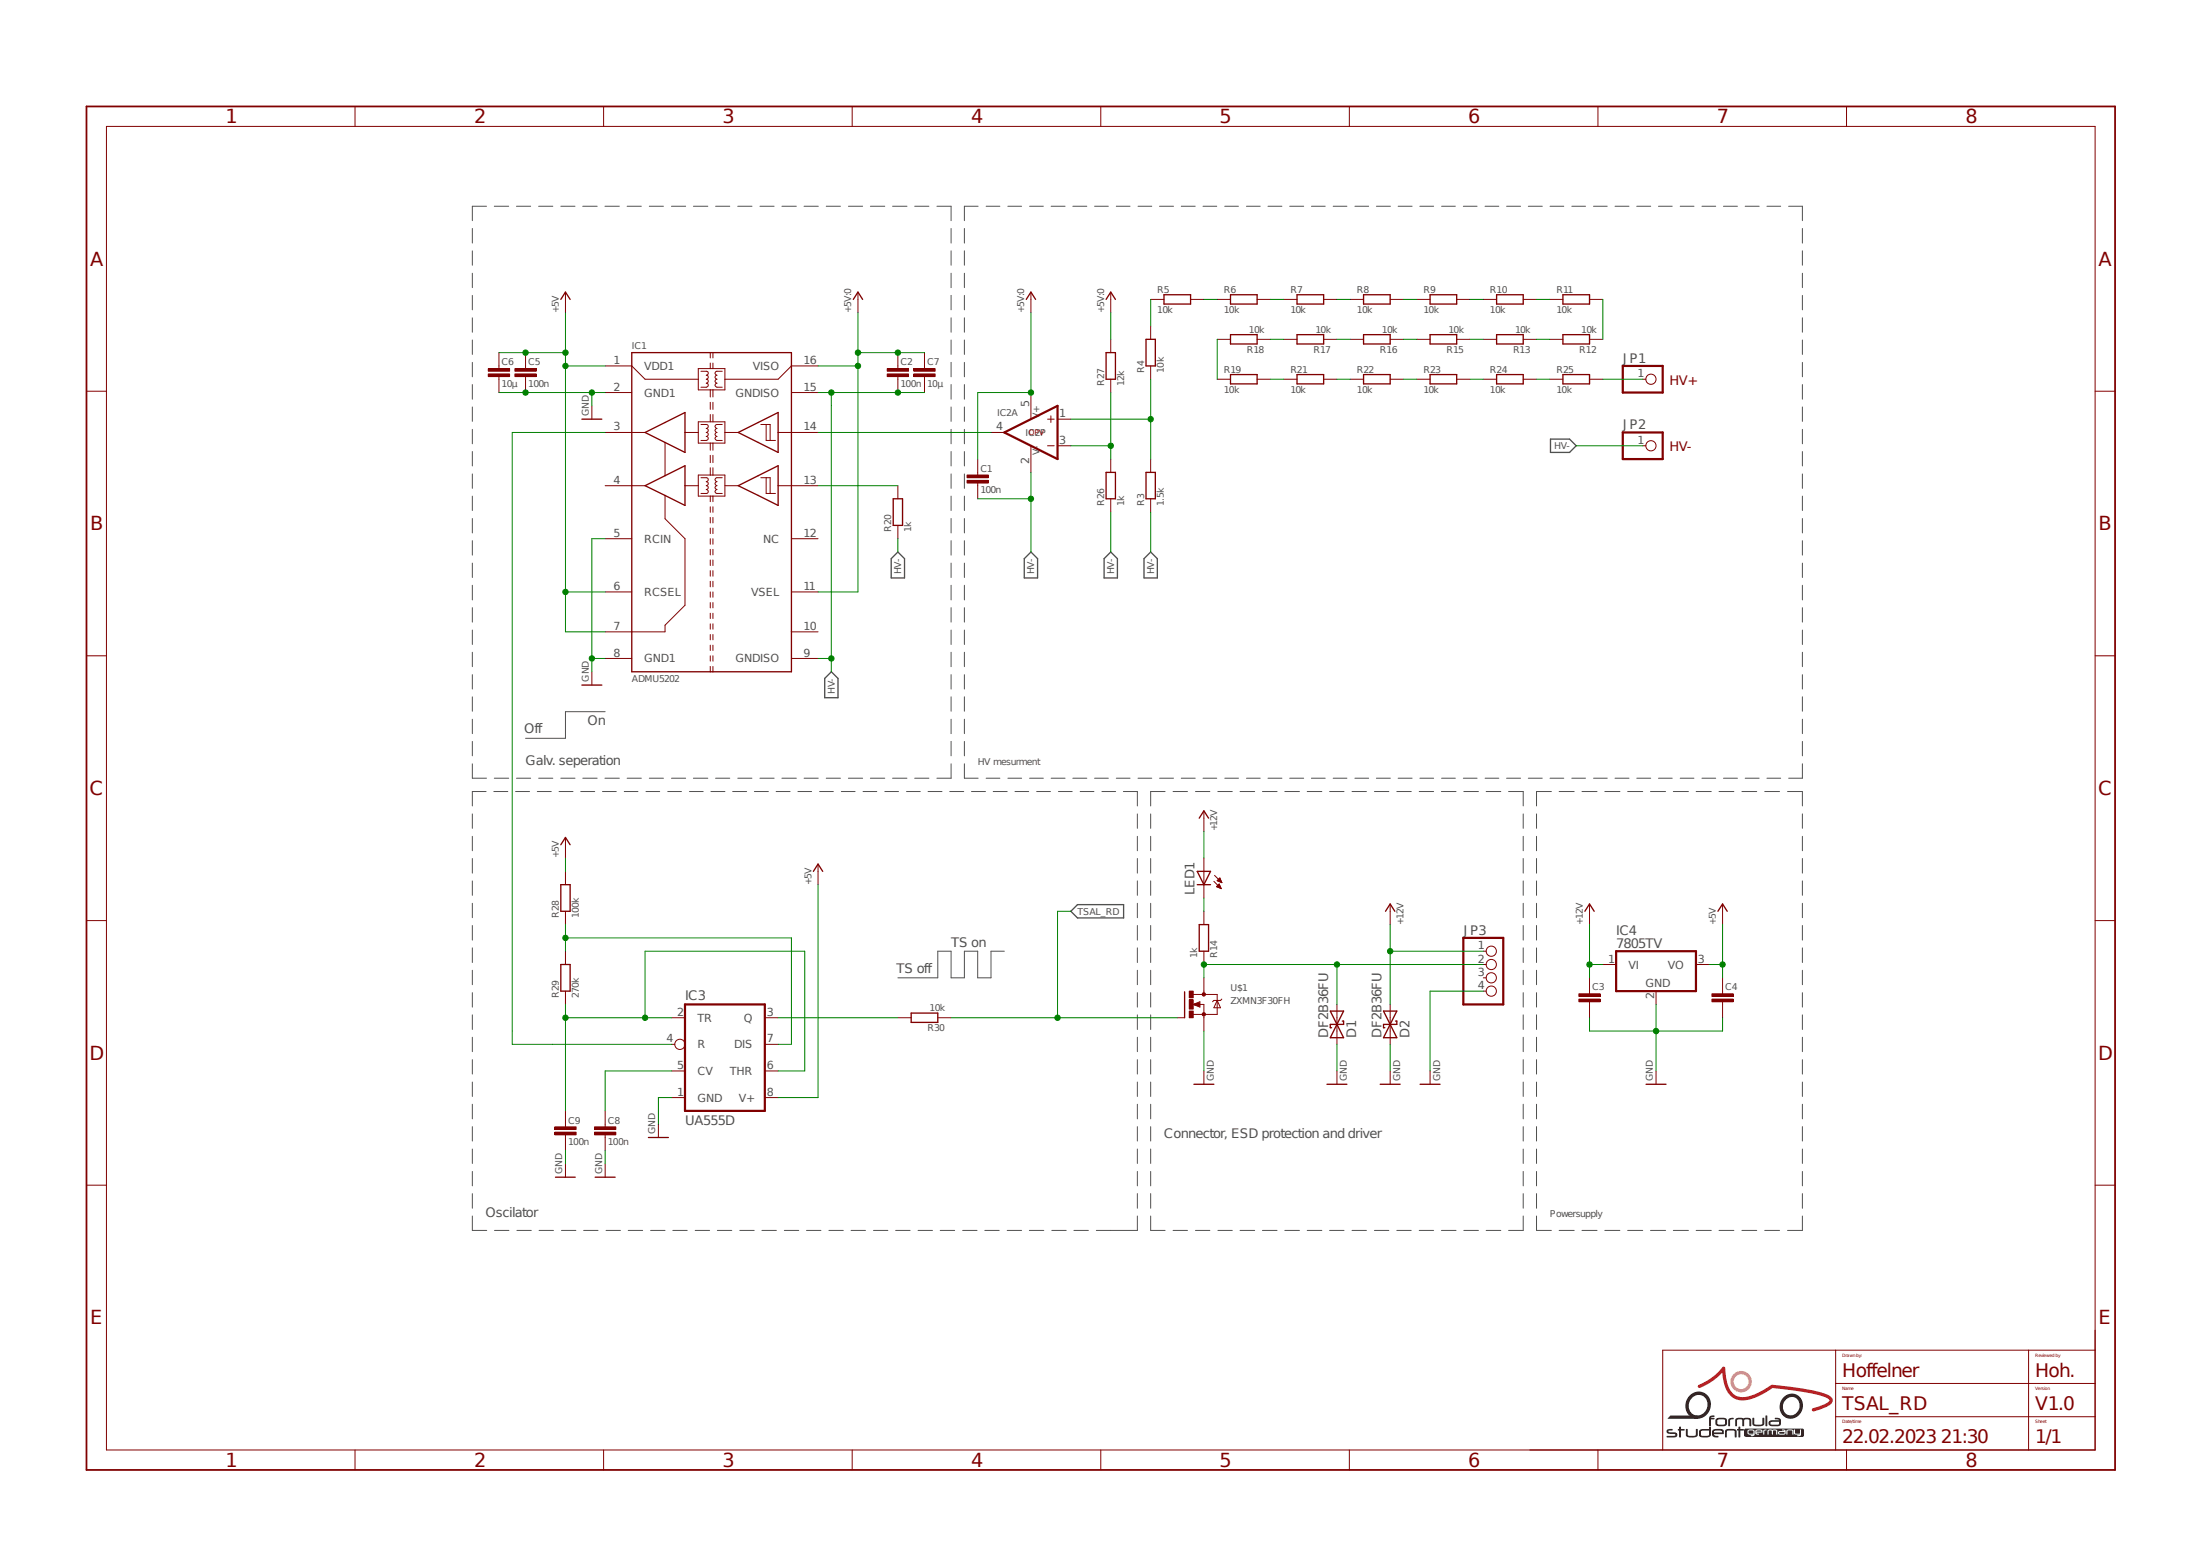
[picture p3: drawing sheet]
<svg xmlns="http://www.w3.org/2000/svg" width="420mm" height="297mm" viewBox="0 0 420 297" stroke-linecap="round" stroke-linejoin="round" font-family="sans-serif">
<path d="M16 20l388.2 261.1M404.2 20l-388.2 261.1" fill="none" stroke="#fff" stroke-width=".19"/>
<g fill="none" stroke="#505050" stroke-width=".19">
<path d="M92.9 39.4h-2.7v2.7M94.4 39.4h2.7M98.6 39.4h2.7M102.8 39.4h2.7M107.1 39.4h2.7M111.3 39.4h2.7M115.5 39.4h2.7M119.7 39.4h2.7M124 39.4h2.7M128.2 39.4h2.7M132.4 39.4h2.7M136.6 39.4h2.7"/>
<path d="M140.8 39.4h2.8M145.1 39.4h2.7M149.3 39.4h2.7M153.5 39.4h2.7M157.7 39.4h2.7M162 39.4h2.7M166.2 39.4h2.7M170.4 39.4h2.7M174.6 39.4h2.7M178.9 39.4h2.7v2.7M186.7 39.4h-2.6v2.7M188.3 39.4h2.6"/>
<path d="M192.4 39.4h2.6M196.6 39.4h2.6M200.7 39.4h2.6M204.8 39.4h2.7M209 39.4h2.6M213.1 39.4h2.6M217.3 39.4h2.6M221.4 39.4h2.6M225.5 39.4h2.7M229.7 39.4h2.6M233.8 39.4h2.6M238 39.4h2.6"/>
<path d="M242.1 39.4h2.6M246.2 39.4h2.7M250.4 39.4h2.6M254.5 39.4h2.6M258.7 39.4h2.6M262.8 39.4h2.6M266.9 39.4h2.7M271.1 39.4h2.6M275.2 39.4h2.6M279.4 39.4h2.6M283.5 39.4h2.6M287.6 39.4h2.7"/>
<path d="M291.8 39.4h2.6M295.9 39.4h2.6M300.1 39.4h2.6M304.2 39.4h2.6M308.3 39.4h2.7M312.5 39.4h2.6M316.6 39.4h2.6M320.8 39.4h2.6M324.9 39.4h2.6M329 39.4h2.7M333.2 39.4h2.6M337.3 39.4h2.6"/>
<path d="M341.5 39.4h2.6v2.7M90.2 43.6v2.8M90.2 47.9v2.7M90.2 52.2v2.7M90.2 56.4v2.7M181.6 43.6v2.8M181.6 47.9v2.7M181.6 52.2v2.7M181.6 56.4v2.7M184.1 43.6v2.8M184.1 47.9v2.7M184.1 52.2v2.7"/>
<path d="M184.1 56.4v2.7M344.1 43.6v2.8M344.1 47.9v2.7M344.1 52.2v2.7M344.1 56.4v2.7M90.2 60.7v2.7M90.2 64.9v2.7M90.2 69.2v2.7M90.2 73.4v2.8M90.2 77.7v2.7M181.6 60.7v2.7M181.6 64.9v2.7"/>
<path d="M181.6 69.2v2.7M181.6 73.4v2.8M181.6 77.7v2.7M184.1 60.7v2.7M184.1 64.9v2.7M184.1 69.2v2.7M184.1 73.4v2.8M184.1 77.7v2.7M344.1 60.7v2.7M344.1 64.9v2.7M344.1 69.2v2.7M344.1 73.4v2.8"/>
<path d="M344.1 77.7v2.7M90.2 82v2.7M90.2 86.2v2.7M90.2 90.5v2.7M90.2 94.7v2.8M90.2 99v2.7M181.6 82v2.7M181.6 86.2v2.7M181.6 90.5v2.7M181.6 94.7v2.8M181.6 99v2.7M184.1 82v2.7"/>
<path d="M184.1 86.2v2.7M184.1 90.5v2.7M184.1 94.7v2.8M184.1 99v2.7M344.1 82v2.7M344.1 86.2v2.7M344.1 90.5v2.7M344.1 94.7v2.8M344.1 99v2.7M90.2 103.2v2.8M90.2 107.5v2.7M90.2 111.7v2.8"/>
<path d="M90.2 116v2.7M181.6 103.2v2.8M181.6 107.5v2.7M181.6 111.7v2.8M181.6 116v2.7M184.1 103.2v2.8M184.1 107.5v2.7M184.1 111.7v2.8M184.1 116v2.7M344.1 103.2v2.8M344.1 107.5v2.7M344.1 111.7v2.8"/>
<path d="M344.1 116v2.7M90.2 120.3v2.7M90.2 124.5v2.8M90.2 128.8v2.7M90.2 133v2.8M90.2 137.3v2.7M115.5 135.8h-7.5v5.1h-7.7M181.6 120.3v2.7M181.6 124.5v2.8M181.6 128.8v2.7M181.6 133v2.8M181.6 137.3v2.7"/>
<path d="M184.1 120.3v2.7M184.1 124.5v2.8M184.1 128.8v2.7M184.1 133v2.8M184.1 137.3v2.7M344.1 120.3v2.7M344.1 124.5v2.8M344.1 128.8v2.7M344.1 133v2.8M344.1 137.3v2.7M90.2 145.8v2.7h2.7M90.2 141.5v2.8"/>
<path d="M90.2 155.4v2.7M90.2 159.6v2.8M92.8 151.1h-2.6v2.7M94.3 151.1h2.6M94.4 148.5h2.7M98.4 151.1h2.7M98.6 148.5h2.7M102.6 151.1h2.6M102.8 148.5h2.7M106.7 151.1h2.7M107.1 148.5h2.7M110.9 151.1h2.6"/>
<path d="M111.3 148.5h2.7M115 151.1h2.6M115.5 148.5h2.7M119.2 151.1h2.6M119.7 148.5h2.7M123.3 151.1h2.6M124 148.5h2.7M127.5 151.1h2.6M128.2 148.5h2.7M131.6 151.1h2.6M132.4 148.5h2.7M135.7 151.1h2.7"/>
<path d="M136.6 148.5h2.7M139.9 151.1h2.6M140.8 148.5h2.8M144 151.1h2.7M145.1 148.5h2.7M148.2 151.1h2.6M149.3 148.5h2.7M152.3 151.1h2.6M153.5 148.5h2.7M156.5 151.1h2.6M157.7 148.5h2.7M160.6 151.1h2.6"/>
<path d="M162 148.5h2.7M164.8 151.1h2.6M166.2 148.5h2.7M168.9 151.1h2.6M170.4 148.5h2.7M173.1 151.1h2.6M174.6 148.5h2.7M177.2 151.1h2.6M181.3 151.1h2.7M181.6 145.8v2.7h-2.7M181.6 141.5v2.8M184.1 141.5v2.8"/>
<path d="M184.1 145.8v2.7h2.6M185.5 151.1h2.6M188.3 148.5h2.6M189.6 151.1h2.7M192.4 148.5h2.6M193.8 151.1h2.6M196.6 148.5h2.6M197.9 151.1h2.6M200.7 148.5h2.6M202.1 151.1h2.6M204.8 148.5h2.7M206.2 151.1h2.6"/>
<path d="M209 148.5h2.6M210.4 151.1h2.6M213.1 148.5h2.6M214.5 151.1h2.6v2.7M217.1 155.4v2.7M217.1 159.6v2.8M217.3 148.5h2.6M219.7 155.4v2.7M219.7 159.6v2.8M221.4 148.5h2.6M222.4 151.1h-2.7v2.7M223.9 151.1h2.8"/>
<path d="M225.5 148.5h2.7M228.2 151.1h2.8M229.7 148.5h2.6M232.5 151.1h2.7M233.8 148.5h2.6M236.7 151.1h2.8M238 148.5h2.6M241 151.1h2.8M242.1 148.5h2.6M245.3 151.1h2.8M246.2 148.5h2.7M249.6 151.1h2.7"/>
<path d="M250.4 148.5h2.6M253.8 151.1h2.8M254.5 148.5h2.6M258.1 151.1h2.8M258.7 148.5h2.6M262.4 151.1h2.7M262.8 148.5h2.6M266.7 151.1h2.7M266.9 148.5h2.7M270.9 151.1h2.8M271.1 148.5h2.6M275.2 151.1h2.8"/>
<path d="M275.2 148.5h2.6M279.4 148.5h2.6M279.4 151.1h2.8M283.5 148.5h2.6M283.7 151.1h2.8M287.6 148.5h2.7M288 151.1h2.8v2.7M290.8 155.4v2.7M290.8 159.6v2.8M291.8 148.5h2.6M293.3 155.4v2.7M293.3 159.6v2.8"/>
<path d="M295.9 148.5h2.6M296.2 151.1h-2.9v2.7M297.6 151.1h2.9M300.1 148.5h2.6M302 151.1h2.9M304.2 148.5h2.6M306.4 151.1h2.8M308.3 148.5h2.7M310.7 151.1h2.9M312.5 148.5h2.6M315.1 151.1h2.9M316.6 148.5h2.6"/>
<path d="M319.4 151.1h2.9M320.8 148.5h2.6M323.8 151.1h2.9M324.9 148.5h2.6M328.2 151.1h2.8M329 148.5h2.7M332.5 151.1h2.9M333.2 148.5h2.6M336.9 151.1h2.8M337.3 148.5h2.6M341.2 151.1h2.9v2.7M344.1 145.8v2.7h-2.6"/>
<path d="M344.1 141.5v2.8M344.1 155.4v2.7M344.1 159.6v2.8M90.2 163.9v2.8M90.2 168.1v2.8M90.2 172.4v2.8M90.2 176.7v2.8M217.1 163.9v2.8M217.1 168.1v2.8M217.1 172.4v2.8M217.1 176.7v2.8M219.7 163.9v2.8"/>
<path d="M219.7 168.1v2.8M219.7 172.4v2.8M219.7 176.7v2.8M290.8 163.9v2.8M290.8 168.1v2.8M290.8 172.4v2.8M290.8 176.7v2.8M293.3 163.9v2.8M293.3 168.1v2.8M293.3 172.4v2.8M293.3 176.7v2.8M344.1 163.9v2.8"/>
<path d="M344.1 168.1v2.8M344.1 172.4v2.8M344.1 176.7v2.8M90.2 180.9v2.8M90.2 185.2v2.8M90.2 189.5v2.7M90.2 193.7v2.8M90.2 198v2.7M191.7 181.6h-2.5v5h-2.6v-5h-2.5v5h-2.5v-5h-2.6v5h-7.6M217.1 180.9v2.8M217.1 185.2v2.8M217.1 189.5v2.7"/>
<path d="M217.1 193.7v2.8M217.1 198v2.7M219.7 180.9v2.8M219.7 185.2v2.8M219.7 189.5v2.7M219.7 193.7v2.8M219.7 198v2.7M290.8 180.9v2.8M290.8 185.2v2.8M290.8 189.5v2.7M290.8 193.7v2.8M290.8 198v2.7"/>
<path d="M293.3 180.9v2.8M293.3 185.2v2.8M293.3 189.5v2.7M293.3 193.7v2.8M293.3 198v2.7M344.1 180.9v2.8M344.1 185.2v2.8M344.1 189.5v2.7M344.1 193.7v2.8M344.1 198v2.7M90.2 202.3v2.7M90.2 206.5v2.8"/>
<path d="M90.2 210.8v2.8M90.2 215.1v2.7M90.2 219.3v2.8M217.1 202.3v2.7M217.1 206.5v2.8M217.1 210.8v2.8M217.1 215.1v2.7M217.1 219.3v2.8M219.7 202.3v2.7M219.7 206.5v2.8M219.7 210.8v2.8M219.7 215.1v2.7"/>
<path d="M219.7 219.3v2.8M290.8 202.3v2.7M290.8 206.5v2.8M290.8 210.8v2.8M290.8 215.1v2.7M290.8 219.3v2.8M293.3 202.3v2.7M293.3 206.5v2.8M293.3 210.8v2.8M293.3 215.1v2.7M293.3 219.3v2.8M344.1 202.3v2.7"/>
<path d="M344.1 206.5v2.8M344.1 210.8v2.8M344.1 215.1v2.7M344.1 219.3v2.8M90.2 223.6v2.8M90.2 227.8v2.8M90.2 232.1v2.8h2.7M94.4 234.9h2.8M98.7 234.9h2.7M102.9 234.9h2.8M107.2 234.9h2.7M111.4 234.9h2.8"/>
<path d="M115.7 234.9h2.7M119.9 234.9h2.8M124.2 234.9h2.8M128.4 234.9h2.8M132.7 234.9h2.8M136.9 234.9h2.8M141.2 234.9h2.8M145.5 234.9h2.7M149.7 234.9h2.8M154 234.9h2.7M158.2 234.9h2.8M162.5 234.9h2.7"/>
<path d="M166.8 234.9h2.7M171 234.9h2.7M175.3 234.9h2.7M179.5 234.9h2.7M183.8 234.9h2.7M188 234.9h2.8M192.3 234.9h2.7M196.5 234.9h2.8M200.8 234.9h2.7M205 234.9h2.8M217.1 232.1v2.8h-7.8M217.1 223.6v2.8"/>
<path d="M217.1 227.8v2.8M219.7 232.1v2.8h2.7M219.7 223.6v2.8M219.7 227.8v2.8M223.9 234.9h2.8M228.2 234.9h2.8M232.5 234.9h2.7M236.7 234.9h2.8M241 234.9h2.8M245.3 234.9h2.8M249.6 234.9h2.7M253.8 234.9h2.8"/>
<path d="M258.1 234.9h2.8M262.4 234.9h2.7M266.7 234.9h2.7M270.9 234.9h2.8M275.2 234.9h2.8M279.4 234.9h2.8M283.7 234.9h2.8M290.8 223.6v2.8M290.8 227.8v2.8M290.8 232.1v2.8h-2.8M293.3 232.1v2.8h2.9M293.3 223.6v2.8"/>
<path d="M293.3 227.8v2.8M297.6 234.9h2.9M302 234.9h2.9M306.4 234.9h2.8M310.7 234.9h2.9M315.1 234.9h2.9M319.4 234.9h2.9M323.8 234.9h2.9M328.2 234.9h2.8M332.5 234.9h2.9M336.9 234.9h2.8M344.1 223.6v2.8"/>
<path d="M344.1 227.8v2.8M344.1 232.1v2.8h-2.9"/>
</g>
<path d="M296 83.8h3.6l1.3 1.3-1.3 1.3h-3.6zM171.4 105.4l1.3 1.2v3.7h-2.6v-3.7zM196.8 105.4l1.3 1.2v3.7h-2.6v-3.7zM212 105.4l1.3 1.2v3.7h-2.5v-3.7zM218.4 106.6l1.3-1.2 1.2 1.2v3.7h-2.5zM157.4 129.5l1.3-1.3 1.3 1.3v3.7h-2.6zM204.4 173.9l1.3-1.2h8.8v2.5h-8.8z" fill="none" stroke="#505050" stroke-width=".25"/>
<g fill="none" stroke="#800000" stroke-width=".19">
<path d="M20.3 24.1h379.7v252.7h-379.7zM67.8 20.3v3.8M115.2 20.3v3.8M162.7 20.3v3.8M210.1 20.3v3.8M257.6 20.3v3.8M305.1 20.3v3.8M352.5 20.3v3.8M219.7 57.1h2.5M227.3 57.1h2.5M232.4 57.1h2.5M240 57.1h2.5"/>
<path d="M245.1 57.1h2.5M252.7 57.1h2.5M257.8 57.1h2.5M265.4 57.1h2.5M270.5 57.1h2.5M278.1 57.1h2.5M283.2 57.1h2.5M290.8 57.1h2.5M295.8 57.1h2.6M303.4 57.1h2.6M16.5 74.7h3.8M115.5 69.8h5.1l2.5 2.6h10.2"/>
<path d="M115.5 74.9h5.1M133.3 70.4h5.1v4h-5.1zM133.8 70.9h1.2a.4 .4 0 0 1 .2 .4 .4 .4 0 0 1-.4 .3l.2 .1a.4 .4 0 0 1 .2 .4 .4 .4 0 0 1-.4 .3h.2a.4 .4 0 0 1 .2 .5 .4 .4 0 0 1-.4 .3h.2a.4 .4 0 0 1 .2 .4 .4 .4 0 0 1-.4 .3h-1M135.6 67.3v1M135.6 69.3v1.1M135.6 74.4v1.4M135.6 76.8v1.3M135.6 79.1v1.4M136.1 67.3v1M136.1 69.3v1.1M136.1 74.4v1.4M136.1 76.8v1.3"/>
<path d="M136.1 79.1v1.4M137.9 70.9h-1l-.3 .1a.41 .41 0 0 0 .3 .6l-.3 .2a.41 .41 0 0 0 .3 .6l-.3 .2a.41 .41 0 0 0 .3 .6l-.3 .1a.41 .41 0 0 0 .3 .6h1M151.1 74.9h5.1M156.2 69.8h-5.1l-2.6 2.6h-10.1M200.6 79.4v1.2M219.7 62.2v2.6M219.7 69.8v2.6M283.2 64.8h2.5M290.8 64.8h2.5M295.8 64.8h2.6M303.4 64.8h2.6M400 74.7h3.8"/>
<path d="M115.5 82.5h7.6M115.5 92.7h7.6M127 94.6v4.4l3.8 3.8v12.7l-3.8 3.8v1.3h-11.5M127 84.5v6.3M130.8 82.5h2.5M130.8 92.7h2.5M133.3 80.5h5.1v4.1h-5.1zM133.3 90.7h5.1v4h-5.1zM133.8 81l1.2 .1a.4 .4 0 0 1 .2 .4 .4 .4 0 0 1-.4 .3h.2a.4 .4 0 0 1 .2 .5 .4 .4 0 0 1-.4 .2l.2 .1a.4 .4 0 0 1 .2 .4 .4 .4 0 0 1-.4 .3l.2 .1a.4 .4 0 0 1 .2 .4 .4 .4 0 0 1-.4 .3h-1M133.8 91.2h1.2a.4 .4 0 0 1 .2 .5 .4 .4 0 0 1-.4 .2l.2 .1a.4 .4 0 0 1 .2 .4 .4 .4 0 0 1-.4 .3l.2 .1a.37 .37 0 0 1 .2 .4 .37 .37 0 0 1-.4 .2 .39 .39 0 0 1 .4 .3 .39 .39 0 0 1-.2 .4l-1.2 .1M135.6 84.6v1.3M135.6 86.9v1.4"/>
<path d="M135.6 89.3v1.4M135.6 94.7v1.1M135.6 96.7v1.1M135.6 98.8v1M136.1 84.6v1.3M136.1 86.9v1.4M136.1 89.3v1.4M136.1 94.7v1.1M136.1 96.7v1.1M136.1 98.8v1M137.9 81h-1l-.3 .2a.41 .41 0 0 0 .3 .6l-.3 .2a.41 .41 0 0 0 .3 .5l-.3 .2a.41 .41 0 0 0 .3 .6l-.3 .2a.41 .41 0 0 0 .3 .6h1M137.9 91.2h-1l-.3 .2a.41 .41 0 0 0 .3 .5l-.3 .2a.41 .41 0 0 0 .3 .6l-.4 .3 .4 .4a.4 .4 0 0 0-.4 .3 .4 .4 0 0 0 .2 .4l1.2 .1"/>
<path d="M138.4 82.5h2.5M138.4 92.7h2.5M145.2 81h1.8v3.1M145.2 91.2h1.8v3M146.3 81v3.1h1.7M146.3 91.2v3h1.7M148.5 82.5h7.7M148.5 92.7h7.7M189.2 82.5h2.5M200 80h1.3M200 85.1h1.3M201.9 80h2.5"/>
<path d="M201.9 85.1h2.5M219.7 87.6v2.6M219.7 95.2v2.5M115.5 102.8h5.1M115.5 113h5.1M135.6 100.8v1.1M135.6 102.8v1.1M135.6 104.9v1M135.6 106.9v1M135.6 108.9v1.1M135.6 111v1M135.6 113v1"/>
<path d="M135.6 115v1M135.6 117.1v1M135.6 119.1v1M136.1 100.8v1.1M136.1 102.8v1.1M136.1 104.9v1M136.1 106.9v1M136.1 108.9v1.1M136.1 111v1M136.1 113v1M136.1 115v1M136.1 117.1v1"/>
<path d="M136.1 119.1v1M151.1 102.8h5.1M151.1 113h5.1M16.5 125.2h3.8M115.5 125.7h5.1M135.6 121.1v1M135.6 123.1v1.1M135.6 125.2v1M135.6 127.2v1M136.1 121.1v1M136.1 123.1v1.1M136.1 125.2v1"/>
<path d="M136.1 127.2v1M151.1 120.6h5.1M151.1 125.7h5.1M400 125.2h3.8M16.5 175.7h3.8M229.8 173.9v2.6M400 175.7h3.8M224.7 194.3h1.4M227.8 189.8h4.6v3.8h-4.6M227.8 191.7l1.3-.5v1zM228.9 191.7h.9v2.6M229.8 181.6v2.5"/>
<path d="M229.8 189.2v.6M232.4 191l.6 1.4h-1.3zM233.3 190.7l-.3 .3h-1.3l-.2 .2M16.5 226.2h3.8M400 226.2h3.8M350.4 257.7v19.1M387.3 257.7v19.1M400 257.7h-82.6v19.1M67.8 276.8v3.8M115.2 276.8v3.8M162.7 276.8v3.8M210.1 276.8v3.8"/>
<path d="M257.6 276.8v3.8M305.1 276.8v3.8M350.4 270.4h49.6M350.4 264.1h49.6M352.5 276.8v3.8"/>
</g>
<path d="M16.5 20.3h387.3v260.3h-387.3zM228.9 191.5l-.8 .2 .8 .3v-.3h-.2" fill="none" stroke="#800000" stroke-width=".34"/>
<g fill="none" stroke="#800000" stroke-width=".25">
<path d="M222.2 56.3h5.1v1.7h-5.1zM234.9 56.3h5.1v1.7h-5.1zM247.6 56.3h5.1v1.7h-5.1zM260.3 56.3h5.1v1.7h-5.1zM273 56.3h5.1v1.7h-5.1zM285.7 56.3h5.1v1.7h-5.1zM298.4 56.3h5v1.7h-5zM120.6 67.3h30.5v60.9h-30.5zM218.8 64.8h1.8v5h-1.8zM285.7 63.9h5.1v1.8h-5.1zM298.4 63.9h5v1.8h-5zM123.1 82.5l7.7-3.8v7.7z"/>
<path d="M123.1 92.7l7.7-3.8v7.6zM140.9 82.5l7.6-3.8v7.7zM140.9 92.7l7.6-3.8v7.6zM218.8 90.2h1.8v5h-1.8zM228.9 176.5h1.8v5.1h-1.8zM226.1 189.3v5"/>
</g>
<path d="M191.7 82.5l10.2-5v10.1z" fill="none" stroke="#800000" stroke-width=".42"/>
<path d="M229.6 193.4h.4l.2 .2-.2 .2h-.4z" fill-rule="evenodd" fill="#800000"/>
<path d="M229.6 193.4h.4l.2 .2-.2 .2h-.4z" fill="none" stroke="#800000" stroke-width=".19"/>
<path d="M229.6 189.6h.4l.2 .2-.2 .2-.2 .2-.2-.2z" fill-rule="evenodd" fill="#800000"/>
<path d="M229.6 189.6h.4l.2 .2-.2 .2-.2 .2-.2-.2z" fill="none" stroke="#800000" stroke-width=".19"/>
<path d="M227 193h.8v1.3h-.8z" fill-rule="evenodd" fill="#800000"/>
<path d="M227 193h.8v1.3h-.8z" fill="none" stroke="#800000" stroke-width=".19"/>
<path d="M227 189.2h.8v1.3h-.8z" fill-rule="evenodd" fill="#800000"/>
<path d="M227 189.2h.8v1.3h-.8z" fill="none" stroke="#800000" stroke-width=".19"/>
<path d="M227 190.8h.8v1.8h-.8z" fill-rule="evenodd" fill="#800000"/>
<g fill="none" stroke="#800000" stroke-width=".19">
<path d="M196.8 74.9v5.1M232.4 64.8h2.5M232.4 72.4h2.5M240 64.8h2.5M240 72.4h2.5M245.1 64.8h2.5M252.7 64.8h2.5M257.8 64.8h2.5M265.4 64.8h2.5M270.5 64.8h2.5M278.1 64.8h2.5M186.6 90.2v.5"/>
<path d="M186.6 92.2v.5M196.8 85.1v5.1M229.8 163.8v7.6M231.7 168.2l1.4 1.4M231.9 167.1l1.4 1.4M232.2 169.2l.5-.5 .4 .9M232.2 169.2l.9 .4M232.2 169.2h.8M232.3 169.2h.6M232.4 168.1l.5-.5 .4 .9M232.4 168.1l.9 .4M232.4 168.1h.7"/>
<path d="M232.4 169.1h.5M232.5 168h.5M232.5 169.3h.5M232.5 169h.3M232.5 168.2h.6M232.5 167.9h.5M232.6 168.9h.2M232.6 167.8h.4M232.7 169.4h.3M232.7 168.8h.1M232.7 167.7h.2M232.7 168.3h.5"/>
<path d="M232.8 167.6h.1M232.9 169.5h.2M233 168.4h.2M233.1 169.6h.1M233.2 168.4h.1M227 190.8h.8v1.8h-.8zM229.8 186.6v2.6M229.8 194.3v2.5"/>
</g>
<path d="M234.9 63.9h5.1v1.8h-5.1zM234.9 71.5h5.1v1.8h-5.1zM247.6 63.9h5.1v1.8h-5.1zM260.3 63.9h5.1v1.8h-5.1zM273 63.9h5.1v1.8h-5.1zM228.6 166.3h2.5l-1.3 2.6zM228.6 168.9h2.5" fill="none" stroke="#800000" stroke-width=".25"/>
<path d="M184.6 91.7h4.1v.5h-4.1z" fill-rule="evenodd" fill="#800000"/>
<path d="M184.6 91.7h4.1v.5h-4.1z" fill="none" stroke="#800000" stroke-width=".19"/>
<path d="M184.6 90.7h4.1v.5h-4.1z" fill-rule="evenodd" fill="#800000"/>
<path d="M171.4 69.8v.6M171.4 71.9v.5M184.6 90.7h4.1v.5h-4.1zM186.6 87.6v2.6M186.6 92.7v2.5" fill="none" stroke="#800000" stroke-width=".19"/>
<path d="M169.4 71.4h4v.5h-4z" fill-rule="evenodd" fill="#800000"/>
<path d="M169.4 71.4h4v.5h-4z" fill="none" stroke="#800000" stroke-width=".19"/>
<path d="M169.4 70.4h4v.5h-4z" fill-rule="evenodd" fill="#800000"/>
<path d="M169.4 70.4h4v.5h-4zM171.4 67.3v2.5M171.4 72.4v2.5M171.4 92.7v2.5M171.4 100.3v2.5M303.4 189.2v.5M303.4 191.2v.5M229.8 204.4v2.6" fill="none" stroke="#800000" stroke-width=".19"/>
<path d="M170.5 95.2h1.8v5.1h-1.8zM227.9 207h3.8" fill="none" stroke="#800000" stroke-width=".25"/>
<path d="M301.4 190.7h4.1v.5h-4.1z" fill-rule="evenodd" fill="#800000"/>
<path d="M301.4 190.7h4.1v.5h-4.1z" fill="none" stroke="#800000" stroke-width=".19"/>
<path d="M301.4 189.7h4.1v.5h-4.1z" fill-rule="evenodd" fill="#800000"/>
<path d="M301.4 189.7h4.1v.5h-4.1zM303.4 186.6v2.6M303.4 191.7v2.6M328.8 189.2v.5M328.8 191.2v.5" fill="none" stroke="#800000" stroke-width=".19"/>
<path d="M326.8 190.7h4.1v.5h-4.1z" fill-rule="evenodd" fill="#800000"/>
<path d="M326.8 190.7h4.1v.5h-4.1z" fill="none" stroke="#800000" stroke-width=".19"/>
<path d="M326.8 189.7h4.1v.5h-4.1z" fill-rule="evenodd" fill="#800000"/>
<path d="M100.3 69.8v.6M100.3 71.9v.5M265.4 172.7v3.8M303.4 172.7v3.8M326.8 189.7h4.1v.5h-4.1zM328.8 186.6v2.6M328.8 191.7v2.6" fill="none" stroke="#800000" stroke-width=".19"/>
<path d="M264.5 173.9l.9-1.3 .9 1.3M302.6 173.9l.8-1.3 .9 1.3" fill="none" stroke="#800000" stroke-width=".25"/>
<path d="M98.3 71.4h4.1v.5h-4.1z" fill-rule="evenodd" fill="#800000"/>
<path d="M98.3 71.4h4.1v.5h-4.1z" fill="none" stroke="#800000" stroke-width=".19"/>
<path d="M98.3 70.4h4.1v.5h-4.1z" fill-rule="evenodd" fill="#800000"/>
<path d="M95.3 69.8v.6M95.3 71.9v.5M98.3 70.4h4.1v.5h-4.1zM100.3 67.3v2.5M100.3 72.4v2.5" fill="none" stroke="#800000" stroke-width=".19"/>
<path d="M93.2 71.4h4.1v.5h-4.1z" fill-rule="evenodd" fill="#800000"/>
<path d="M93.2 71.4h4.1v.5h-4.1z" fill="none" stroke="#800000" stroke-width=".19"/>
<path d="M93.2 70.4h4.1v.5h-4.1z" fill-rule="evenodd" fill="#800000"/>
<path d="M93.2 70.4h4.1v.5h-4.1zM95.3 67.3v2.5M95.3 72.4v2.5M176.5 69.8v.6M176.5 71.9v.5" fill="none" stroke="#800000" stroke-width=".19"/>
<path d="M174.5 71.4h4v.5h-4z" fill-rule="evenodd" fill="#800000"/>
<path d="M174.5 71.4h4v.5h-4z" fill="none" stroke="#800000" stroke-width=".19"/>
<path d="M174.5 70.4h4v.5h-4z" fill-rule="evenodd" fill="#800000"/>
<g fill="none" stroke="#800000" stroke-width=".19">
<path d="M113 77.5v2.5M174.5 70.4h4v.5h-4zM176.5 67.3v2.5M176.5 72.4v2.5M212 64.8v2.5M212 72.4v2.5M245.1 72.4h2.5M252.7 72.4h2.5M257.8 72.4h2.5M265.4 72.4h2.5M270.5 72.4h2.5M278.1 72.4h2.5"/>
<path d="M283.2 72.4h2.5M290.8 72.4h2.5M295.8 72.4h2.6M303.4 72.4h2.6M313.6 72.4h.6M212 87.6v2.6M212 95.2v2.5M313.6 85.1h.6M113 128.2v2.6M108 166.3v2.6M108 173.9v2.6M156.2 165.1v3.8"/>
<path d="M108 181.6v2.5M108 189.2v2.5M128.2 194.3h2.6M128.2 199.3h.6M146 194.3h2.5M146 199.3h2.5M255.2 191.7v7.6M265.4 191.7v7.6M283.2 184.1h.5M283.2 181.6h.5M283.2 186.6h.5M283.2 189.2h.5"/>
<path d="M306 184.1h2.5M316.1 189.2v2.5M323.8 184.1h2.5M115.5 214.6v.5M115.5 216.6v.5M125.7 214.6v2.5M128.2 204.4h2.6M128.2 209.5h2.6M146 204.4h2.5M146 209.5h2.5M255.2 204.4v2.6M265.4 204.4v2.6"/>
<path d="M273 204.4v2.6M316.1 204.4v2.6"/>
<circle cx="315.2" cy="72.4" r=".98"/>
<circle cx="315.2" cy="85.1" r=".98"/>
<circle cx="129.8" cy="199.3" r=".98"/>
<circle cx="284.7" cy="184.1" r=".98"/>
<circle cx="284.7" cy="186.6" r=".98"/>
<circle cx="284.7" cy="189.2" r=".98"/>
<circle cx="284.7" cy="181.6" r=".98"/>
</g>
<g fill="none" stroke="#800000" stroke-width=".25">
<path d="M211.2 67.3h1.7v5.1h-1.7zM247.6 71.5h5.1v1.8h-5.1zM260.3 71.5h5.1v1.8h-5.1zM273 71.5h5.1v1.8h-5.1zM285.7 71.5h5.1v1.8h-5.1zM298.4 71.5h5v1.8h-5zM111.1 80h3.8M211.2 90.2h1.7v5h-1.7zM111.1 130.8h3.8M107.1 168.9h1.7v5h-1.7zM155.3 166.3l.9-1.4 .9 1.4M107.1 184.1h1.7v5.1h-1.7z"/>
<path d="M254 193h2.5l-2.5 5.1h2.5zM256.2 194.9h.3v.6h-2.5v.7h.2M264.1 193h2.6l-2.6 5.1h2.6zM266.4 194.9h.3v.6h-2.6v.7h.3M123.8 217.1h3.8M253.3 207h3.8M263.5 207h3.8M271.1 207h3.8M314.2 207h3.8"/>
</g>
<path d="M309.8 69.8h7.6v5.1h-7.6zM309.8 82.5h7.6v5.1h-7.6zM279.4 179h7.6v12.7h-7.6zM130.8 191.7h15.2v20.3h-15.2zM308.5 181.6h15.3v7.6h-15.3z" fill="none" stroke="#800000" stroke-width=".42"/>
<path d="M113.5 216.1h4.1v.5h-4.1z" fill-rule="evenodd" fill="#800000"/>
<path d="M113.5 216.1h4.1v.5h-4.1z" fill="none" stroke="#800000" stroke-width=".19"/>
<path d="M113.5 215.1h4.1v.5h-4.1z" fill-rule="evenodd" fill="#800000"/>
<path d="M108 214.6v.5M108 216.6v.5M113.5 215.1h4.1v.5h-4.1zM115.5 212v2.6M115.5 217.1v2.5" fill="none" stroke="#800000" stroke-width=".19"/>
<path d="M105.9 216.1h4.1v.5h-4.1z" fill-rule="evenodd" fill="#800000"/>
<path d="M105.9 216.1h4.1v.5h-4.1z" fill="none" stroke="#800000" stroke-width=".19"/>
<path d="M105.9 215.1h4.1v.5h-4.1z" fill-rule="evenodd" fill="#800000"/>
<g fill="none" stroke="#800000" stroke-width=".19">
<path d="M108 55.9v3.8M163.8 55.9v3.8M196.8 55.9v3.8M212 55.9v3.8M108 160v3.8M229.8 154.9v3.8M328.8 172.7v3.8M171.4 194.3h2.5M179 194.3h2.6M105.9 215.1h4.1v.5h-4.1zM108 212v2.6M108 217.1v2.5"/>
<path d="M108 222.2v2.5M115.5 222.2v2.5"/>
</g>
<path d="M107.1 57.1l.9-1.3 .8 1.3M162.9 57.1l.9-1.3 .9 1.3M195.9 57.1l.9-1.3 .9 1.3M211.2 57.1l.8-1.3 .9 1.3M228.9 156.2l.9-1.4 .9 1.4M107.1 161.2l.9-1.3 .8 1.3M328 173.9l.8-1.3 .9 1.3M173.9 193.4h5.1v1.8h-5.1zM106 224.7h3.8M113.6 224.7h3.8" fill="none" stroke="#800000" stroke-width=".25"/>
<path d="M108 59.7v60.9h7.5M108 69.8h7.5M108 163.8v2.5M156.2 168.9v40.6h-7.7" fill="none" stroke="#008000" stroke-width=".19"/>
<circle cx="107.9" cy="69.8" r=".51" fill="#008000"/>
<g fill="none" stroke="#008000" stroke-width=".19">
<path d="M100.3 67.3h7.7"/>
<circle cx="107.9" cy="69.8" r=".51"/>
</g>
<circle cx="107.9" cy="67.3" r=".51" fill="#008000"/>
<g fill="none" stroke="#008000" stroke-width=".19">
<path d="M95.3 67.3h5"/>
<circle cx="107.9" cy="67.3" r=".51"/>
</g>
<circle cx="100.3" cy="67.3" r=".51" fill="#008000"/>
<g fill="none" stroke="#008000" stroke-width=".19">
<path d="M108 113h7.5"/>
<circle cx="100.3" cy="67.3" r=".51"/>
</g>
<circle cx="107.9" cy="113" r=".51" fill="#008000"/>
<g fill="none" stroke="#008000" stroke-width=".19">
<path d="M328.8 176.5v10.1M326.3 184.1h2.5"/>
<circle cx="107.9" cy="113" r=".51"/>
</g>
<circle cx="328.8" cy="184.1" r=".51" fill="#008000"/>
<g fill="none" stroke="#008000" stroke-width=".19">
<path d="M100.3 74.9h15.2M113 74.9v2.6"/>
<circle cx="328.8" cy="184.1" r=".51"/>
</g>
<circle cx="113" cy="74.9" r=".51" fill="#008000"/>
<g fill="none" stroke="#008000" stroke-width=".19">
<path d="M95.3 74.9h5"/>
<circle cx="113" cy="74.9" r=".51"/>
</g>
<circle cx="100.3" cy="74.9" r=".51" fill="#008000"/>
<g fill="none" stroke="#008000" stroke-width=".19">
<path d="M115.5 102.8h-2.5v25.4M113 125.7h2.5"/>
<circle cx="100.3" cy="74.9" r=".51"/>
</g>
<circle cx="113" cy="125.7" r=".51" fill="#008000"/>
<g fill="none" stroke="#008000" stroke-width=".19">
<path d="M229.8 196.8v7.6M283.2 189.2h-10.2v15.2M316.1 191.7v12.7M328.8 194.3v2.5h-12.7"/>
<circle cx="113" cy="125.7" r=".51"/>
</g>
<circle cx="316.1" cy="196.8" r=".51" fill="#008000"/>
<g fill="none" stroke="#008000" stroke-width=".19">
<path d="M219.7 72.4v15.2M156.2 82.5h33M204.4 80h15.3M255.2 199.3v5.1M265.4 199.3v5.1M303.4 194.3v2.5h12.7M108 219.6v2.6M115.5 219.6v2.6M128.2 209.5h-2.5v5.1"/>
<circle cx="316.1" cy="196.8" r=".51"/>
</g>
<circle cx="219.7" cy="80" r=".51" fill="#008000"/>
<g fill="none" stroke="#008000" stroke-width=".19">
<path d="M219.7 57.1v5.1M229.8 57.1h2.6M242.5 57.1h2.6M255.2 57.1h2.6M267.9 57.1h2.6M280.6 57.1h2.6M293.3 57.1h2.5M306 57.1v7.7M212 74.9v12.7M293.3 64.8h2.5M204.4 85.1h7.6"/>
<circle cx="219.7" cy="80" r=".51"/>
</g>
<circle cx="212" cy="85.1" r=".51" fill="#008000"/>
<g fill="none" stroke="#008000" stroke-width=".19">
<path d="M303.4 176.5v10.1M303.4 184.1h2.6"/>
<circle cx="212" cy="85.1" r=".51"/>
</g>
<circle cx="303.4" cy="184.1" r=".51" fill="#008000"/>
<g fill="none" stroke="#008000" stroke-width=".19">
<path d="M265.4 176.5v15.2M265.4 181.6h17.8"/>
<circle cx="303.4" cy="184.1" r=".51"/>
</g>
<circle cx="265.4" cy="181.6" r=".51" fill="#008000"/>
<g fill="none" stroke="#008000" stroke-width=".19">
<path d="M229.8 158.7v5.1M229.8 171.4v2.5M255.2 184.1h-25.4v2.5"/>
<circle cx="265.4" cy="181.6" r=".51"/>
</g>
<circle cx="229.8" cy="184.1" r=".51" fill="#008000"/>
<g fill="none" stroke="#008000" stroke-width=".19">
<path d="M255.2 184.1v7.6"/>
<circle cx="229.8" cy="184.1" r=".51"/>
</g>
<circle cx="255.2" cy="184.1" r=".51" fill="#008000"/>
<g fill="none" stroke="#008000" stroke-width=".19">
<path d="M232.4 64.8v7.6M242.5 64.8h2.6M242.5 72.4h2.6M255.2 64.8h2.6M255.2 72.4h2.6M267.9 64.8h2.6M267.9 72.4h2.6M280.6 64.8h2.6M280.6 72.4h2.6M293.3 72.4h2.5M306 72.4h7.6M156.2 92.7h15.2"/>
<path d="M186.6 95.2h10.2M196.8 90.2v15.2M300.9 85.1h12.7M255.2 184.1h28"/>
<circle cx="255.2" cy="184.1" r=".51"/>
</g>
<circle cx="196.8" cy="95.2" r=".51" fill="#008000"/>
<g fill="none" stroke="#008000" stroke-width=".19">
<path d="M156.2 74.9h15.2M158.7 74.9v2.6M212 97.7v7.7M219.7 97.7v7.7M156.2 125.7h2.5v2.5"/>
<circle cx="196.8" cy="95.2" r=".51"/>
</g>
<circle cx="158.7" cy="74.9" r=".51" fill="#008000"/>
<g fill="none" stroke="#008000" stroke-width=".19">
<path d="M171.4 74.9h5.1"/>
<circle cx="158.7" cy="74.9" r=".51"/>
</g>
<circle cx="171.4" cy="74.9" r=".51" fill="#008000"/>
<g fill="none" stroke="#008000" stroke-width=".19">
<path d="M158.7 77.5v48.2"/>
<circle cx="171.4" cy="74.9" r=".51"/>
</g>
<circle cx="158.7" cy="125.7" r=".51" fill="#008000"/>
<g fill="none" stroke="#008000" stroke-width=".19">
<path d="M171.4 102.8v2.6M204.4 173.9h-2.5v20.4h-20.3"/>
<circle cx="158.7" cy="125.7" r=".51"/>
</g>
<circle cx="201.9" cy="194.3" r=".51" fill="#008000"/>
<g fill="none" stroke="#008000" stroke-width=".19">
<path d="M108 191.7v20.3M123.1 194.3h5.1M201.9 194.3h22.8"/>
<circle cx="201.9" cy="194.3" r=".51"/>
</g>
<circle cx="107.9" cy="194.3" r=".51" fill="#008000"/>
<g fill="none" stroke="#008000" stroke-width=".19">
<path d="M108 194.3h15.1v-12.7h30.5v22.8"/>
<circle cx="107.9" cy="194.3" r=".51"/>
</g>
<circle cx="123.1" cy="194.3" r=".51" fill="#008000"/>
<g fill="none" stroke="#008000" stroke-width=".19">
<path d="M108 179h43.1v20.3h-2.6M108 176.5v5.1M148.5 194.3h22.9M128.2 204.4h-12.7v7.6M148.5 204.4h5.1"/>
<circle cx="123.1" cy="194.3" r=".51"/>
</g>
<circle cx="107.9" cy="179" r=".51" fill="#008000"/>
<g fill="none" stroke="#008000" stroke-width=".19">
<path d="M163.8 59.7v10.1h-7.6M163.8 67.3h7.6M115.5 82.5h-17.7v116.8h30.4"/>
<circle cx="107.9" cy="179" r=".51"/>
</g>
<circle cx="163.8" cy="67.3" r=".51" fill="#008000"/>
<g fill="none" stroke="#008000" stroke-width=".19">
<path d="M171.4 67.3h5.1"/>
<circle cx="163.8" cy="67.3" r=".51"/>
</g>
<circle cx="171.4" cy="67.3" r=".51" fill="#008000"/>
<g fill="none" stroke="#008000" stroke-width=".19">
<path d="M163.8 69.8v43.2h-7.6"/>
<circle cx="171.4" cy="67.3" r=".51"/>
</g>
<circle cx="163.8" cy="69.8" r=".51" fill="#008000"/>
<g fill="none" stroke="#008000" stroke-width=".19">
<path d="M196.8 59.7v15.2h-10.2v12.7"/>
<circle cx="163.8" cy="69.8" r=".51"/>
</g>
<circle cx="196.8" cy="74.9" r=".51" fill="#008000"/>
<g fill="none" stroke="#008000" stroke-width=".19">
<path d="M212 59.7v5.1"/>
<circle cx="196.8" cy="74.9" r=".51"/>
</g>
<path d="M333 272.8l.3-.1h10.8l.3 .3v1l-.3 .3h-10.8l-.3-.3z" fill-rule="evenodd" fill="#231f20"/>
<path d="M333.7 273l.6-.1v.1l-.5 .2v.3l.5 .2v.1l-.7-.1zM334.2 274l.1 .1zM335.1 273l.7-.1v.1l-.5 .2v.1h.5v.2h-.5l.2 .1 .3 .1v.2l-.7-.2zM334.3 272.9l.6 .1 .1 .8-.3 .3h-.4v-.2l.4-.1h-.4v-.1h.4v-.6l-.4-.1zM337.5 273l1.2-.1a.45 .45 0 0 1 .6 .3v.6h-.2v-.6l-.4-.2-.2 .2v.6l-.2 .1-.1-.8h-.5l-.1 .7-.1 .1zM336.7 273l.5-.1v.1l-.4 .2v.6h-.2zM335.8 272.9a.44 .44 0 0 1 .5 0 .44 .44 0 0 1 .1 .6h-.6v-.2h.5l-.1-.2-.4-.1zM335.8 273.7v.2zM339.5 273.3l.7-.2v.2l-.5 .1 .1 .2 .4 .1v.2l-.7-.2zM342.5 272.9h.2v.7l.9 .1v-.8h.2v1.1l-.7 .1v-.1l.5-.2-1.1-.1zM341.1 273l.4-.1 .8 .1 .1 .8h-.2l-.1-.7-.6-.1-.2 .1-.1 .7h-.1zM340.2 272.9l.6 .1 .1 .6a.51 .51 0 0 1-.7 .3v-.2h.4l.1-.2v-.2h-.5v-.2h.5l-.5-.1z" fill-rule="evenodd" fill="#fff"/>
<g fill="#231f20">
<path d="M321.9 272.8h.3v1.1a1.55 1.55 0 0 0 1.5 0v-1l.3-.1 .1 .1v1a1.25 1.25 0 0 1-1.4 .5l-.8-.3zM320.6 272.3l.3 .1v.4h.6l.1 .1-.1 .2h-.6v1.1l-.1 .2-.2-.2v-1.1l-.3-.2 .3-.1zM324.4 273.1l.4-.3h.7v.3h-.6l-.2 .2 .1 .7 .7 .1v.3a.83 .83 0 0 1-1-.2 .83 .83 0 0 1-.1-.9zM318.2 273l.4-.2h.6l.1 .2-.8 .1 .1 .2 1.3 .2a.47 .47 0 0 1 .3 .4 .47 .47 0 0 1-.4 .5l-1.6-.1 .1-.2 1.5-.1v-.3h-.3a1.1 1.1 0 0 1-1.4-.4zM325.5 272.8h.8v-.4h.3v1.5l-.1 .3-1 .2v-.3h.5l.3-.2v-.8h-.8zM327 273l1-.2v.3h-.6l-.2 .1v.2h.8v.3h-.8a.56 .56 0 0 0 .8 .4l-.1 .3a.89 .89 0 0 1-1.1-.5zM331.9 272.3l.3 .1v.4h.6l.1 .1-.1 .2h-.6v1.1l-.1 .2-.2-.2v-1.1l-.3-.2 .3-.1zM329.4 273a2.13 2.13 0 0 1 2.1 0v1.2l-.1 .2-.2-.2v-1l-.5-.1h-1v1.1l-.3 .2zM328 272.8a.78 .78 0 0 1 .8 .1 .78 .78 0 0 1 .3 .8h-1.1v-.3h.7v-.3h-.7zM328 274.1l.1 .1-.1 .2z" fill-rule="evenodd"/>
<path d="M327.6 270.8l1-.2v.3l-.6 .1-.2 .1 .1 .7 .7 .1v.3h-.7l-.4-.3v-.8zM326.3 270.5l.4-.3 .6 .1v.1l-.7 .2h.6l.1 .2-.1 .1h-.6v1.2l-.1 .1-.2-.1zM337.1 270.2l.3 .1v1.8l-.1 .1-.3-.1zM334.6 270.7h.3v1.1a1.55 1.55 0 0 0 1.5 0v-1l.3-.2 .1 .2v1a1.25 1.25 0 0 1-1.4 .4l-.8-.2zM331.4 270.8l.9-.2 .5 .2 .5-.2a.78 .78 0 0 1 1 .6v.9l-.2 .1-.1-.1v-1a.68 .68 0 0 0-1 .1v.9l-.3 .1-.1-.1v-1.1l-.3-.1-.6 .1-.1 1.2h-.2l-.2-.1v-.9zM330 270.9l.4-.2 .4-.1 .2 .2-.7 .2-.1 1.2-.3-.1zM328.6 270.6a.88 .88 0 0 1 1.1 .5l-.1 .9-1 .2v-.3h.6l.1-.2v-.7l-.7-.1zM337.7 271.3l.5-.2h.6v.3h-.5l-.3 .2 .1 .3h.7v.3a.81 .81 0 0 1-1.2-.6zM338.8 270.7l.6-.1a.53 .53 0 0 1 .6 .5v.7a.57 .57 0 0 1-.7 .4h-.5v-.3h.5a.4 .4 0 0 0 .3-.5h-.8v-.3h.8l-.8-.2z" fill-rule="evenodd"/>
<path d="M318.9 270.2h5.2v.6h-5.8z" fill-rule="evenodd"/>
</g>
<g fill="#231f20">
<path d="M323.1 266.8a1.85 1.85 0 0 0-.6 2.4 1.85 1.85 0 0 0 2.4 .8 1.97 1.97 0 0 0 1.1-2 1.97 1.97 0 0 0-1.6-1.7h-.5zM322.6 266.4a2.42 2.42 0 0 1 3.3-.1 2.42 2.42 0 0 1 .3 3.3 2.39 2.39 0 0 1-3.2 1 2.39 2.39 0 0 1-1.1-3.2z"/>
<path d="M341 267.1a1.66 1.66 0 0 0-.5 2.2 1.66 1.66 0 0 0 2.1 .7 1.78 1.78 0 0 0 1-1.8 1.78 1.78 0 0 0-1.4-1.6l-.5 .1zM340.5 266.7a2.18 2.18 0 0 1 2.8-.3 2.18 2.18 0 0 1 .7 2.8 2.21 2.21 0 0 1-2.9 1.5 2.21 2.21 0 0 1-1.2-3z"/>
</g>
<path d="M331 263.7a1.42 1.42 0 0 0 2.8 0 1.42 1.42 0 0 0-2.8 0zM330.3 263.7a2.05 2.05 0 0 1 4.1 0 2.05 2.05 0 0 1-4.1 0z" fill="#fbd130"/>
<path d="M324.2 264.4a11.4 11.4 0 0 0 4.7-3.5 .32 .32 0 0 1 .5 .3 7.1 7.1 0 0 0 1.5 4.9 3.9 3.9 0 0 0 4.2 0l3-1.7a48.2 48.2 0 0 1 10.6 1.7l.4 .2a1.02 1.02 0 0 1 .8 1 1.02 1.02 0 0 1-.7 1l-2.9 1.1a.32 .32 0 0 1-.4-.2 .32 .32 0 0 1 .2-.4l2.3-.8 .7-.4 .2-.3a5.5 5.5 0 0 0-3.4-1.3l-7.5-1-.8 .5a11.1 11.1 0 0 1-5.2 1.8 3.8 3.8 0 0 1-3.3-3.5l-.3-1.8a10.9 10.9 0 0 1-4.4 2.9 .32 .32 0 0 1-.2-.5z" fill="#ed2129"/>
<g font-size="3.7" fill="#800000">
<text x="43.1" y="23.5">1</text>
<text x="90.5" y="23.5">2</text>
<text x="137.9" y="23.5">3</text>
<text x="185.4" y="23.5">4</text>
<text x="232.8" y="23.5">5</text>
<text x="280.3" y="23.5">6</text>
<text x="327.7" y="23.5">7</text>
<text x="375.2" y="23.5">8</text>
<text x="17.2" y="50.7">A</text>
<text x="400.6" y="50.7">A</text>
<text x="17.2" y="101.2">B</text>
<text x="400.6" y="101.2">B</text>
<text x="17.1" y="151.8">C</text>
<text x="400.6" y="151.8">C</text>
<text x="17.1" y="202.3">D</text>
<text x="400.6" y="202.3">D</text>
<text x="17.2" y="252.8">E</text>
<text x="400.6" y="252.8">E</text>
<text x="43.1" y="280">1</text>
<text x="90.5" y="280">2</text>
<text x="137.9" y="280">3</text>
<text x="185.4" y="280">4</text>
<text x="232.8" y="280">5</text>
<text x="280.3" y="280">6</text>
<text x="327.7" y="280">7</text>
<text x="375.2" y="280">8</text>
</g>
<g font-size="3.6" fill="#800000">
<text x="351.7" y="262.8">Hoffelner</text>
<text x="388.5" y="262.8">Hoh.</text>
<text x="351.7" y="269.2">TSAL_RD</text>
<text x="388.5" y="269.2">V1.0</text>
<text x="351.7" y="275.5">22.02.2023 21:30</text>
<text x="388.5" y="275.5">1/1</text>
</g>
<g font-size="2.5" fill="#505050">
<text x="309.8" y="69.2">JP1</text>
<text x="309.8" y="81.9">JP2</text>
<text x="100.1" y="139.9">Off</text>
<text x="112.2" y="138.4">On</text>
<text x="100.3" y="146">Galv. seperation</text>
<text x="228.1" y="170.9" transform="rotate(-90 228.1 170.9)">LED1</text>
<text x="279.4" y="178.4">JP3</text>
<text x="308.5" y="178.4">IC4</text>
<text x="171.2" y="185.6">TS off</text>
<text x="181.6" y="180.8">TS on</text>
<text x="308.5" y="180.9">7805TV</text>
<text x="130.8" y="191">IC3</text>
<text x="253.6" y="198.1" transform="rotate(-90 253.6 198.1)">DF2B36FU</text>
<text x="258.9" y="198.1" transform="rotate(-90 258.9 198.1)">D1</text>
<text x="263.7" y="198.1" transform="rotate(-90 263.7 198.1)">DF2B36FU</text>
<text x="269.1" y="198.1" transform="rotate(-90 269.1 198.1)">D2</text>
<text x="130.8" y="214.7">UA555D</text>
<text x="222.2" y="217.1">Connector, ESD protection and driver</text>
<text x="92.7" y="232.3">Oscilator</text>
</g>
<g font-size="2.5" fill="#800000">
<text x="318.7" y="73.4">HV+</text>
<text x="318.7" y="86.1">HV-</text>
</g>
<g font-size="2.1" fill="#505050">
<text x="117.1" y="69.5">1</text>
<text x="123" y="70.6">VDD1</text>
<text x="143.7" y="70.6">VISO</text>
<text x="153.4" y="69.5">16</text>
<text x="117.1" y="74.5">2</text>
<text x="123" y="75.7">GND1</text>
<text x="140.4" y="75.7">GNDISO</text>
<text x="153.4" y="74.5">15</text>
<text x="196.5" y="77.6" transform="rotate(-90 196.5 77.6)">5</text>
<text x="312.6" y="72">1</text>
<text x="117.1" y="82.2">3</text>
<text x="153.4" y="82.2">14</text>
<text x="190.2" y="82.2">4</text>
<text x="202.2" y="79.6">1</text>
<text x="196.5" y="88.6" transform="rotate(-90 196.5 88.6)">2</text>
<text x="202.2" y="84.7">3</text>
<text x="312.6" y="84.7">1</text>
<text x="117.1" y="92.3">4</text>
<text x="153.4" y="92.3">13</text>
<text x="117.1" y="102.5">5</text>
<text x="123" y="103.6">RCIN</text>
<text x="145.7" y="103.6">NC</text>
<text x="153.4" y="102.5">12</text>
<text x="117.1" y="112.6">6</text>
<text x="123" y="113.7">RCSEL</text>
<text x="143.4" y="113.7">VSEL</text>
<text x="153.4" y="112.6">11</text>
<text x="117.1" y="120.3">7</text>
<text x="117.1" y="125.3">8</text>
<text x="153.4" y="120.3">10</text>
<text x="153.4" y="125.3">9</text>
<text x="123" y="126.4">GND1</text>
<text x="140.4" y="126.4">GNDISO</text>
<text x="282.2" y="181.2">1</text>
<text x="282.2" y="183.7">2</text>
<text x="307" y="183.7">1</text>
<text x="310.9" y="184.9">VI</text>
<text x="318.4" y="184.9">VO</text>
<text x="324.1" y="183.7">3</text>
<text x="282.2" y="186.3">3</text>
<text x="282.2" y="188.8">4</text>
<text x="314.1" y="188.4">GND</text>
<text x="315.8" y="190.7" transform="rotate(-90 315.8 190.7)">2</text>
<text x="129.2" y="193.9">2</text>
<text x="133.1" y="195">TR</text>
<text x="142" y="195">Q</text>
<text x="146.4" y="193.9">3</text>
<text x="127.3" y="199">4</text>
<text x="133.1" y="200.1">R</text>
<text x="140.2" y="200.1">DIS</text>
<text x="146.4" y="199">7</text>
<text x="129.2" y="204">5</text>
<text x="129.2" y="209.1">1</text>
<text x="133.1" y="205.2">CV</text>
<text x="139.3" y="205.2">THR</text>
<text x="146.4" y="204">6</text>
<text x="146.4" y="209.1">8</text>
<text x="133.1" y="210.3">GND</text>
<text x="141.1" y="210.3">V+</text>
</g>
<g font-size="1.8" fill="#505050">
<text x="106.7" y="59.7" transform="rotate(-90 106.7 59.7)">+5V</text>
<text x="162.5" y="59.7" transform="rotate(-90 162.5 59.7)">+5V:0</text>
<text x="195.5" y="59.7" transform="rotate(-90 195.5 59.7)">+5V:0</text>
<text x="210.8" y="59.7" transform="rotate(-90 210.8 59.7)">+5V:0</text>
<text x="220.9" y="59.7">10k</text>
<text x="220.9" y="55.9">R5</text>
<text x="233.6" y="59.7">10k</text>
<text x="233.6" y="55.9">R6</text>
<text x="246.3" y="59.7">10k</text>
<text x="246.3" y="55.9">R7</text>
<text x="259" y="59.7">10k</text>
<text x="259" y="55.9">R8</text>
<text x="271.7" y="59.7">10k</text>
<text x="271.7" y="55.9">R9</text>
<text x="284.4" y="59.7">10k</text>
<text x="284.4" y="55.9">R10</text>
<text x="297.1" y="59.7">10k</text>
<text x="297.1" y="55.9">R11</text>
<text x="238.4" y="63.5">10k</text>
<text x="251.1" y="63.5">10k</text>
<text x="263.8" y="63.5">10k</text>
<text x="276.5" y="63.5">10k</text>
<text x="289.2" y="63.5">10k</text>
<text x="301.9" y="63.5">10k</text>
<text x="95.8" y="69.7">C6</text>
<text x="100.8" y="69.7">C5</text>
<text x="120.6" y="66.7">IC1</text>
<text x="171.9" y="69.7">C2</text>
<text x="177" y="69.7">C7</text>
<text x="218.4" y="71.1" transform="rotate(-90 218.4 71.1)">R4</text>
<text x="222.2" y="71.1" transform="rotate(-90 222.2 71.1)">10k</text>
<text x="233.6" y="71.1">R19</text>
<text x="238" y="67.3">R18</text>
<text x="246.3" y="71.1">R21</text>
<text x="250.7" y="67.3">R17</text>
<text x="259" y="71.1">R22</text>
<text x="263.4" y="67.3">R16</text>
<text x="271.7" y="71.1">R23</text>
<text x="276.1" y="67.3">R15</text>
<text x="284.4" y="71.1">R24</text>
<text x="288.8" y="67.3">R13</text>
<text x="297.1" y="71.1">R25</text>
<text x="301.5" y="67.3">R12</text>
<text x="95.8" y="73.8">10µ</text>
<text x="100.8" y="73.8">100n</text>
<text x="171.9" y="73.8">100n</text>
<text x="177" y="73.8">10µ</text>
<text x="210.8" y="73.7" transform="rotate(-90 210.8 73.7)">R27</text>
<text x="214.6" y="73.7" transform="rotate(-90 214.6 73.7)">12k</text>
<text x="233.6" y="74.9">10k</text>
<text x="246.3" y="74.9">10k</text>
<text x="259" y="74.9">10k</text>
<text x="271.7" y="74.9">10k</text>
<text x="284.4" y="74.9">10k</text>
<text x="297.1" y="74.9">10k</text>
<text x="112.4" y="79.4" transform="rotate(-90 112.4 79.4)">GND</text>
<text x="190.3" y="79.4">IC2A</text>
<text x="195.8" y="83.2">IC2P</text>
<text x="198.5" y="80" transform="rotate(-90 198.5 80)">V+</text>
<text x="198.5" y="86.8" transform="rotate(-90 198.5 86.8)">V-</text>
<text x="296.7" y="85.7">HV-</text>
<text x="187.2" y="90">C1</text>
<text x="187.2" y="94.1">100n</text>
<text x="170.1" y="101.6" transform="rotate(-90 170.1 101.6)">R20</text>
<text x="173.9" y="101.6" transform="rotate(-90 173.9 101.6)">1k</text>
<text x="210.8" y="96.5" transform="rotate(-90 210.8 96.5)">R26</text>
<text x="214.6" y="96.5" transform="rotate(-90 214.6 96.5)">1k</text>
<text x="218.4" y="96.5" transform="rotate(-90 218.4 96.5)">R3</text>
<text x="222.2" y="96.5" transform="rotate(-90 222.2 96.5)">1.5k</text>
<text x="172" y="109.6" transform="rotate(-90 172 109.6)">HV-</text>
<text x="197.4" y="109.6" transform="rotate(-90 197.4 109.6)">HV-</text>
<text x="212.7" y="109.6" transform="rotate(-90 212.7 109.6)">HV-</text>
<text x="220.3" y="109.6" transform="rotate(-90 220.3 109.6)">HV-</text>
<text x="112.4" y="130.1" transform="rotate(-90 112.4 130.1)">GND</text>
<text x="120.6" y="130.1">ADMU5202</text>
<text x="159.3" y="132.5" transform="rotate(-90 159.3 132.5)">HV-</text>
<text x="186.6" y="146">HV mesurment</text>
<text x="232.4" y="158.7" transform="rotate(-90 232.4 158.7)">+12V</text>
<text x="106.7" y="163.8" transform="rotate(-90 106.7 163.8)">+5V</text>
<text x="154.9" y="168.9" transform="rotate(-90 154.9 168.9)">+5V</text>
<text x="106.7" y="175.2" transform="rotate(-90 106.7 175.2)">R28</text>
<text x="110.5" y="175.2" transform="rotate(-90 110.5 175.2)">100k</text>
<text x="205.7" y="174.6">TSAL_RD</text>
<text x="267.9" y="176.5" transform="rotate(-90 267.9 176.5)">+12V</text>
<text x="302.2" y="176.5" transform="rotate(-90 302.2 176.5)">+12V</text>
<text x="327.6" y="176.5" transform="rotate(-90 327.6 176.5)">+5V</text>
<text x="228.6" y="182.8" transform="rotate(-90 228.6 182.8)">1k</text>
<text x="232.4" y="182.8" transform="rotate(-90 232.4 182.8)">R14</text>
<text x="106.7" y="190.5" transform="rotate(-90 106.7 190.5)">R29</text>
<text x="110.5" y="190.5" transform="rotate(-90 110.5 190.5)">270k</text>
<text x="234.9" y="191.7">ZXMN3F30FH</text>
<text x="234.9" y="189.2">U$1</text>
<text x="304" y="189.1">C3</text>
<text x="329.4" y="189.1">C4</text>
<text x="177.1" y="196.8">R30</text>
<text x="177.5" y="193">10k</text>
<text x="231.7" y="206.3" transform="rotate(-90 231.7 206.3)">GND</text>
<text x="257.1" y="206.3" transform="rotate(-90 257.1 206.3)">GND</text>
<text x="267.3" y="206.3" transform="rotate(-90 267.3 206.3)">GND</text>
<text x="274.9" y="206.3" transform="rotate(-90 274.9 206.3)">GND</text>
<text x="315.5" y="206.3" transform="rotate(-90 315.5 206.3)">GND</text>
<text x="108.5" y="214.5">C9</text>
<text x="116" y="214.5">C8</text>
<text x="108.5" y="218.5">100n</text>
<text x="116" y="218.5">100n</text>
<text x="125.1" y="216.5" transform="rotate(-90 125.1 216.5)">GND</text>
<text x="107.3" y="224.1" transform="rotate(-90 107.3 224.1)">GND</text>
<text x="114.9" y="224.1" transform="rotate(-90 114.9 224.1)">GND</text>
<text x="295.9" y="232.3">Powersupply</text>
</g>
<text font-size="1.4" fill="#800000" x="196.4" y="83.1">OPV</text>
<g font-size=".8" fill="#800000">
<text x="351.7" y="259">Drawn by:</text>
<text x="388.5" y="259">Reviewed by</text>
<text x="351.7" y="265.3">Name</text>
<text x="388.5" y="265.3">Version</text>
<text x="351.7" y="271.7">Date/time</text>
<text x="388.5" y="271.7">Sheet</text>
</g>
</svg>
